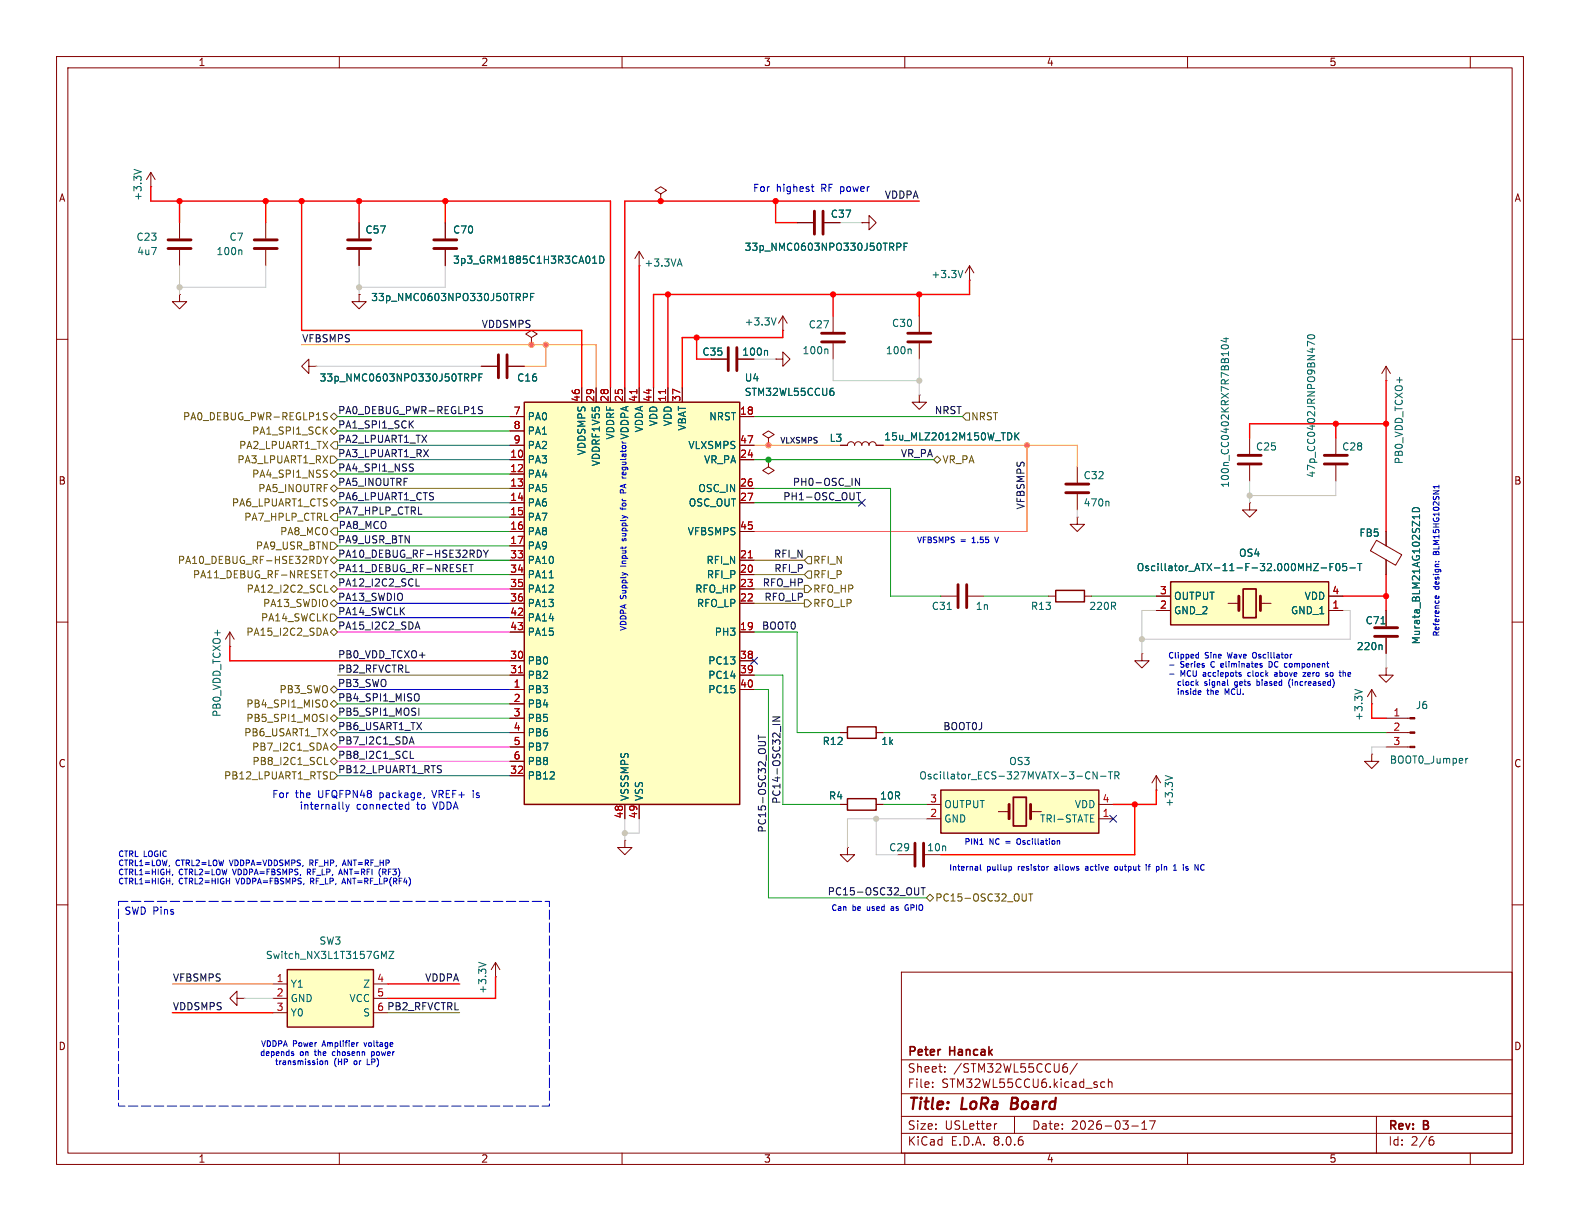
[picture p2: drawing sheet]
<svg xmlns="http://www.w3.org/2000/svg" width="279mm" height="216mm" viewBox="0 0 279 216" stroke-linecap="round" stroke-linejoin="round" font-family="sans-serif">
<g fill="none" stroke="#840000" stroke-width=".18">
<path d="M10 10h259.4v195.9h-259.4zM12 12h255.4v191.9h-255.4zM60 10v2M110 10v2M160 10v2M210 10v2M260 10v2M10 60h2M162.6 55.9v2.8M267.4 60h2M162.6 60.7v2.8M10 110h2"/>
<path d="M267.4 110h2M10 160h2M267.4 160h2M159.4 171.9h108v32h-108zM159.4 197.4h108M159.4 193.4h108M159.4 187.4h108M164.9 192.1v.2M164.9 191.4v.1M167.1 189.4v.2M167.1 188.7v.1M176.3 198.7l-.3 .1"/>
<path d="M179.4 197.4v3M188.2 188.7h.4l.2 .2-.1 .5-.5 .2M188.4 188.1h.2M190.5 188l-1.3 1.9M194.8 192.2h.6M194.8 191.4h.6M196 191.4l.2-.1 .4 .1v.9M196 190.8v1.5M200.1 199.1h1.2M201.9 199.7h.9M201.9 198.6l.5-.4v1.5M203.3 198.2h1l-.7 1.5"/>
<path d="M243.4 197.4v6.5M60 203.9v2M110 203.9v2M159.4 200.4h108M160 203.9v2M210 203.9v2M253 201.6h.3l.3 .2-.1 .5-.5 .2M253.4 201l-.4 .1M260 203.9v2"/>
</g>
<path d="M179 194.1l-.3 2h.8" fill="none" stroke="#840000" stroke-width=".4"/>
<path d="M160.5 58.9h4.1M160.5 60.5h4.1" fill="none" stroke="#840000" stroke-width=".51"/>
<path d="M160.9 61.7l.2 .2v.7" fill="none" stroke="#006464" stroke-width=".18"/>
<path d="M166.4 139.7h27.9v7.6h-27.9z" fill="#ffffc2"/>
<g fill="none" stroke="#840000" stroke-width=".18">
<path d="M26.7 33h.1M26.7 30.5l.7 1.3M26.7 30.5v2.5M26.7 30.5l-.8 1.3M31.7 39.4v2.8M47 39.4v2.8M63.5 39.4v2.8M78.7 39.4v2.8M116.8 34.3l1.1-.6-1.1-.7-1 .7 1 .6v1.3M116.8 35.6h.1M31.7 52.1v1.2h-1.2l1.2 1.3 1.3-1.3h-1.3M31.7 52.1h.1"/>
<path d="M31.7 44.2v2.8M47 44.2v2.8M63.5 52.1v1.2h-1.3l1.3 1.3 1.3-1.3h-1.3M63.5 52.1h.1M63.5 44.2v2.8M78.7 44.2v2.8M94 59.7l1-.6-1-.7-1 .7 1 .6v1.3M113 47h.1M113 44.5l-.7 1.2M113 44.5v2.5M113 44.5l.8 1.2M94 61h.1"/>
<path d="M221 77.5v2.8M236.2 77.5v2.8M190.5 91.4v1.3h-1.3l1.3 1.3 1.3-1.3h-1.3M190.5 91.4h.1M190.5 82.6v2.7M190.5 87.4v2.8M221 88.9v1.3h-1.3l1.3 1.2 1.2-1.2h-1.2M221 88.9h.1M221 82.3v2.8M236.2 82.3v2.8M166.4 105.4h2.8M171.2 105.4h2.8"/>
<path d="M185.4 105.4h1.3M191.8 105.4h1.2M245.1 118.1v1.3h-1.3l1.3 1.3 1.3-1.3h-1.3M245.1 118.1h.1M245.1 108v2.7M245.1 112.8v2.8M148.6 129.5h1.3M154.9 129.5h1.3M204.5 139.7h.1M204.5 137.2l.7 1.2M204.5 137.2v2.5M204.5 137.2l-.8 1.2"/>
<path d="M242.6 133.4v1.2h-1.3l1.3 1.3 1.2-1.3h-1.2M242.6 133.4h.1M242.6 124.5h.1M242.6 121.9l.7 1.3M242.6 121.9v2.6M242.6 121.9l-.8 1.3M245.1 132.1h4.2M245.1 129.5h4.2M245.1 127h4.2M148.6 142.2h1.3M149.9 149.9v1.2h-1.3l1.3 1.3 1.2-1.3h-1.2M149.9 149.9h.1"/>
<path d="M154.9 142.2h1.3M158.7 151.1h2.8M163.8 144.8h2.6M163.8 142.2h2.6M176.5 143.5h1.9M182.2 143.5h1.9M194.3 144.8h2.5M194.3 142.2h2.5"/>
</g>
<g fill="none" stroke="#840000" stroke-width=".51">
<path d="M29.7 43.9h4.1M29.7 42.4h4.1M45 43.9h4M45 42.4h4M61.5 43.9h4M61.5 42.4h4M76.7 43.9h4.1M76.7 42.4h4.1M188.5 87.1h4M188.5 85.6h4M218.9 82h4.1M218.9 80.5h4.1"/>
<path d="M234.2 82h4.1M234.2 80.5h4.1M169.4 103.4v4M170.9 103.4v4M243.1 111h4M243.1 112.5h4M161.8 149.1v4.1M163.3 149.1v4.1M178.4 142.2v2.6M182.2 142.2v2.6"/>
</g>
<path d="M179.2 141h2.3v5.1h-2.3z" fill="none" stroke="#840000" stroke-width=".3"/>
<path d="M186.7 104.4h5.1v2h-5.1zM149.9 128.5h5v2.1h-5zM166.4 139.7h27.9v7.6h-27.9zM149.9 141.2h5v2.1h-5z" fill="none" stroke="#840000" stroke-width=".25"/>
<g fill="none" stroke="#006464" stroke-width=".18">
<path d="M23.7 30l1.3 .4M42.6 44.2l.2 .2v.6M92.6 52.6l.6-.1 .1-.2-.1-.3-.6-.1v1.3M93.8 52.5h.4M94.4 51.9h-.6v1.3M104.8 46.6h.7M104.9 45.6l.3-.3v1.3M106.1 45.3a.64 .64 0 0 1 .7 .6 .64 .64 0 0 1-.7 .7zM119.9 46.7h.6M120.2 45.8l.4 1.3M216.4 59.9h.8M216.8 59.7v.8l-.9-.3"/>
<path d="M231.3 59.3a.68 .68 0 0 1 1.2 .3 .72 .72 0 0 1-1.3-.1zM216.1 61.1a.68 .68 0 0 1 1.1 .3 .72 .72 0 0 1-1.2-.1zM217.2 62.2v.7M232.5 60.9l-1.3-.6v.9M195.9 88.6l.2 .2v.7M167.5 107.8h.7M244.2 110.3h.7M244.2 114l.2 .2v.7M192.2 136.5h.3l.2 .1M192.7 137.6l-.2 .1h-.3M194 136.5v1.2l-.7-1.2v1.2M194.6 137.3h1"/>
<path d="M196 136.5h.7M196.4 136.5v1.2M197.2 137.1h.6l.1-.2-.1-.3-.6-.1v1.2M197.5 137.1l.4 .6M206.1 137.1l1.2 .5M239.6 121.9l1.3 .4M259.2 134.1v.8M259.6 134.1l-.4 .2M192.9 145.4h.6M192.9 144.1h.6"/>
</g>
<g fill="#840000" stroke="#840000" stroke-width=".18">
<path d="M249.3 132h.9v.2h-.9z"/>
<path d="M249.3 129.4h.9v.3h-.9z"/>
<path d="M249.3 126.9h.9v.2h-.9z"/>
</g>
<path d="M207 102.9h27.9v7.6h-27.9z" fill="#ffffc2"/>
<g fill="none" stroke="#840000" stroke-width=".18">
<path d="M141 39.4h2.8M145.8 39.4h2.8M152.4 39.4h1.3v-1.3l1.2 1.3-1.2 1.2v-1.2M152.4 39.4h.1M171.4 49.5h.1M171.4 47l.8 1.3M171.4 47v2.5M171.4 47l-.7 1.3M54.6 64.8v1.2l-1.3-1.2 1.3-1.3v1.3h1.3M55.9 64.8h.1M85.1 64.8h2.8M89.9 64.8h2.8"/>
<path d="M148.6 78.7h1.3a.64 .64 0 0 1 .6-.6 .64 .64 0 0 1 .6 .6 .64 .64 0 0 1 .7-.6 .64 .64 0 0 1 .6 .6 .64 .64 0 0 1 .6-.6 .64 .64 0 0 1 .7 .6 .64 .64 0 0 1 .6-.6 .64 .64 0 0 1 .6 .6h1.3M162.6 69.9v1.2h-1.3l1.3 1.3 1.2-1.3h-1.2M162.6 69.9h.1M245.1 67.3h.1M245.1 64.8v2.5M245.1 64.8l.8 1.2M245.1 64.8l-.8 1.2M243.4 95.5l4.5 2.6-1.1 1.8-4.5-2.5zM245.1 94v2.5M245.1 99v2.6M201.9 115.6v1.2h-1.2l1.2 1.3 1.3-1.3h-1.3M201.9 115.6h.1"/>
<path d="M204.5 108h2.5M204.5 105.4h2.5M217.2 106.7h1.9M222.9 106.7h1.9M234.9 108h2.6M234.9 105.4h2.6"/>
</g>
<path d="M144 37.3v4.1M145.5 37.3v4.1M88.1 62.7v4.1M89.7 62.7v4.1M219.1 105.4v2.6M222.9 105.4v2.6" fill="none" stroke="#840000" stroke-width=".51"/>
<path d="M219.8 104.1h2.3v5.1h-2.3z" fill="none" stroke="#840000" stroke-width=".3"/>
<path d="M207 102.9h27.9v7.6h-27.9z" fill="none" stroke="#840000" stroke-width=".25"/>
<g fill="none" stroke="#006464" stroke-width=".18">
<path d="M158.6 43.7l.6-.1 .1-.2v-.3l-.7-.1v1.3M159.9 43.6h.4M160.5 43h-.6v1.3M170.3 47.8l-.5 1.3M83.4 66.8l.6-.1 .2-.2-.1-.3-.7-.1v1.3M84.7 66.7h.4M85.3 66.1h-.6v1.3M178.9 76.8v.7M179.5 76.5v1.3M179.7 77.1l.5 .7M180.2 76.5l-.7 .8M232.3 99.6h.8l-.8 1.3h.8"/>
<path d="M235.8 99.6h-.6v1.3M236.4 99.7l.1-.1a.68 .68 0 0 1 .5 .7 .68 .68 0 0 1-.5 .6 .84 .84 0 0 1-.1-1.2zM238.1 99.6h-.6l-.1 .6 .2-.1 .4 .1 .2 .2-.1 .4-.2 .1-.5-.1M240.1 99.6h.7M240.5 99.6v1.3M249.8 90a.68 .68 0 0 1 .8-.2 .68 .68 0 0 1 .4 .7h-1.2zM251 91v.7M251 91.4h-1.2l.1 .1M233.6 100.4h1M235.2 100.2h.4M238.7 100.4h1"/>
</g>
<path d="M50.8 171.5h15.2v10.1h-15.2z" fill="#ffffc2"/>
<path d="M50.8 171.5h15.2v10.1h-15.2z" fill="none" stroke="#840000" stroke-width=".25"/>
<g fill="none" stroke="#840000" stroke-width=".18">
<path d="M138.4 58.4h.1M138.4 55.9l.8 1.3M138.4 55.9v2.5M138.4 55.9l-.7 1.3M147.3 55.9v2.8M125.7 63.5h2.8M130.6 63.5h2.7M135.9 77.5l1-.7-1-.6-1 .6 1 .7v1.2M135.9 78.7h.1M137.2 63.5h1.2v1.3l1.3-1.3-1.3-1.3v1.3M137.2 63.5h.1M147.3 60.7v2.8"/>
<path d="M135.9 81.3v1.3l1 .6-1 .6-1-.6 1-.6M135.9 81.3h.1M40.6 114.3h.1M40.6 111.8l.8 1.2M40.6 111.8v2.5M40.6 111.8l-.7 1.2M110.5 148.6v1.3h1.3l-1.3 1.2-1.3-1.2h1.3M110.5 148.6h.1M41.9 176.5v1.3l-1.3-1.3 1.3-1.2v1.2h1.3M43.2 176.5h.1M48.3 174h2.5M48.3 176.5h2.5"/>
<path d="M48.3 179.1h2.5M66 174h2.6M66 176.5h2.6M66 179.1h2.6M87.6 172.7h.1M87.6 170.2l.8 1.3M87.6 170.2v2.5M87.6 170.2l-.7 1.3"/>
</g>
<path d="M137.2 56.2l-.4 1.3M135.5 62l.2 .1v.7M146.2 61.7l.2 .2v.7M67.9 169.1l.4-.9v1.3M68.8 168.2h.8l-.8 1.3h.8M84.7 170.2l1.2 .4" fill="none" stroke="#006464" stroke-width=".18"/>
<path d="M145.3 58.9h4.1M128.8 61.5v4M130.3 61.5v4M145.3 60.5h4.1" fill="none" stroke="#840000" stroke-width=".51"/>
<path d="M92.7 71.1h38.1v71.1h-38.1z" fill="#ffffc2"/>
<path d="M92.7 71.1h38.1v71.1h-38.1z" fill="none" stroke="#840000" stroke-width=".25"/>
<g fill="none" stroke="#840000" stroke-width=".18">
<path d="M63.5 39.4v2.8M78.7 39.4v2.8M141 39.4h2.8M145.8 39.4h2.8M152.4 39.4h.1M63.5 52.1h.1M63.5 44.2v2.8M78.7 44.2v2.8M85.1 64.8h2.8M89.9 64.8h2.8M90.2 73.7h2.5M90.2 78.7h2.5"/>
<path d="M90.2 76.2h2.5M102.9 68.6v2.5M105.4 68.6v2.5M107.9 68.6v2.5M110.5 68.6v2.5M113 68.6v2.5M115.6 68.6v2.5M118.1 68.6v2.5M120.6 68.6v2.5M125.7 63.5h2.8M130.6 63.5h2.7M130.8 73.7h2.5"/>
<path d="M130.8 78.7h2.5M135.9 78.7h.1M148.6 78.7h1.3M154.9 78.7h1.3M90.2 81.3h2.5M90.2 83.8h2.5M90.2 86.4h2.5M90.2 88.9h2.5M90.2 91.4h2.5M90.2 94h2.5M90.2 96.5h2.5M90.2 99.1h2.5"/>
<path d="M130.8 81.3h2.5M130.8 86.4h2.5M130.8 88.9h2.5M130.8 94h2.5M130.8 99.1h2.5M135.9 81.3h.1M245.1 94v2.5M245.1 99.1v2.5M90.2 111.8h2.5M90.2 101.6h2.5M90.2 106.7h2.5M90.2 104.1h2.5"/>
<path d="M90.2 116.8h2.5M90.2 119.4h2.5M90.2 109.2h2.5M130.8 111.8h2.5M130.8 101.6h2.5M130.8 106.7h2.5M130.8 104.1h2.5M130.8 116.8h2.5M130.8 119.4h2.5M204.5 108h2.5M204.5 105.4h2.5M234.9 108h2.6"/>
<path d="M234.9 105.4h2.6M245.1 108v2.7M245.1 112.8v2.8M90.2 121.9h2.5M90.2 124.5h2.5M90.2 127h2.5M90.2 137.2h2.5M90.2 129.5h2.5M90.2 132.1h2.5M90.2 134.6h2.5M130.8 121.9h2.5M148.6 129.5h1.3"/>
<path d="M154.9 129.5h1.3M110.5 142.2v2.6M113 142.2v2.6M148.6 142.2h1.3M154.9 142.2h1.3"/>
</g>
<path d="M112.6 68.9v.7M117.7 68.9v.7M132.3 98.6h.7M91.7 119h.7" fill="none" stroke="#a90000" stroke-width=".18"/>
<g fill="none" stroke="#006464" stroke-width=".18">
<path d="M92.6 52.6l.6-.1 .1-.2-.1-.3-.6-.1v1.3M93.8 52.5h.4M94.4 51.9h-.6v1.3M104.8 46.6h.7M104.9 45.6l.3-.3v1.3M106.1 45.3a.64 .64 0 0 1 .7 .6 .64 .64 0 0 1-.7 .7zM158.6 43.7l.6-.1 .1-.2v-.3l-.7-.1v1.3M159.9 43.6h.4M160.5 43h-.6v1.3M83.4 66.8l.6-.1 .2-.2-.1-.3-.7-.1v1.3M84.7 66.7h.4M85.3 66.1h-.6v1.3"/>
<path d="M135.5 62l.2 .1v.7M147.1 68.7h.3M147.2 69.1l.3 .3v.3l-.3 .2M178.9 76.8v.7M179.5 76.5v1.3M179.7 77.1l.5 .7M180.2 76.5l-.7 .8M232.3 99.6h.8l-.8 1.3h.8M235.8 99.6h-.6v1.3M236.4 99.7l.1-.1a.68 .68 0 0 1 .5 .7 .68 .68 0 0 1-.5 .6 .84 .84 0 0 1-.1-1.2zM238.1 99.6h-.6l-.1 .6 .2-.1 .4 .1 .2 .2-.1 .4-.2 .1-.5-.1M240.1 99.6h.7"/>
<path d="M240.5 99.6v1.3M249.8 90a.68 .68 0 0 1 .8-.2 .68 .68 0 0 1 .4 .7h-1.2zM251 91v.7M251 91.4h-1.2l.1 .1M97.1 102.2h.8M233.6 100.4h1M235.2 100.2h.4M238.7 100.4h1M244.2 110.3h.7M244.2 114l.2 .2v.7"/>
</g>
<g fill="none" stroke="#725600" stroke-width=".18">
<path d="M57.2 73.5l.6 .2 .1 .3-.3 .2h-.4M57.3 76.1l.6 .7M57.9 73h-.5l-.2 .1M57.9 75.5l-.7 .7M58.4 73.7l.7-.7 .6 .7-.6 .6zM58.4 76.2l.7-.6 .6 .6-.6 .6zM59.1 78.1h.6v1.3h-.6l-.7-.7zM170.8 73h.6v1.3h-.6l-.6-.6zM57.2 98.4l.4 .6M57.6 99v.6M57.7 83.1l.2 .1M57.8 83.9l.1 .1-.1 .3"/>
<path d="M58 98.4l-.4 .6M58.4 80.6h.7l.6 .7-.6 .6h-.7zM58.4 83.8l.7-.6 .6 .6-.6 .7zM58.4 99.1l.7-.7 .6 .7-.6 .6zM58.4 95.9h.7l.6 .6-.6 .7h-.7zM58.4 88.9l.7-.6 .6 .6-.6 .6zM58.4 86.4l.7-.7 .6 .7-.6 .6zM59.1 93.3h.6v1.3h-.6l-.7-.6zM59.1 90.8h.6v1.3h-.6l-.7-.7zM142.9 98.4h.6v1.3h-.6l-.7-.6zM165.7 80.6l.7 .7-.7 .6-.6-.6zM57.3 100.9h.7"/>
<path d="M57.3 112h.6M57.4 104.7h.6M57.6 111.1l.4 1.2M57.6 100.9v1.3M58.4 101.6l.7-.6 .6 .6-.6 .6zM58.4 111.8l.7-.7 .6 .7-.6 .6zM58.4 108.6h.7l.6 .6-.6 .7h-.7zM59.1 103.5l.6 .6-.6 .7-.7-.7zM59.1 106l.6 .7-.6 .6-.7-.6zM142.2 103.5h.7l.6 .6-.6 .7h-.7zM142.2 106h.7l.6 .7-.6 .6h-.7zM142.9 101h.6v1.2h-.6l-.7-.6z"/>
<path d="M57.3 132.3h.6M57.4 135.2h.6M57.6 131.4l.4 1.3M57.6 123.8h.1a.81 .81 0 0 1-.1 1.2M57.7 136.5h.2M57.8 126.3v1.3M57.8 137.3v.3M58.4 132.1l.7-.7 .6 .7-.6 .6zM58.4 134.6l.7-.6 .6 .6-.6 .7zM58.4 136.5h.7l.6 .7-.6 .6h-.7zM58.4 129.5l.7-.6 .6 .6-.6 .7zM58.4 121.9l.7-.6 .6 .6-.6 .7z"/>
<path d="M59.1 126.4l.6 .6-.6 .6-.7-.6zM59.1 123.8l.6 .7-.6 .6-.7-.6zM163.8 158.8l.7-.7 .6 .7-.6 .6zM181.5 158.1v1l-.1 .2M181.9 158.1h.7M182.3 158.1v1.2"/>
</g>
<g fill="none" stroke="#0f0f0f" stroke-width=".18">
<path d="M72.6 75l.5 .7M73.1 74.4l-.7 .7M84.6 72.4l.6 .2 .1 .3-.2 .2h-.5M85.3 71.9h-.5l-.2 .1M72.9 82l.2 .1M73 82.8l.1 .1-.1 .3M83 99.8h.7M83.3 99.8v1.3M85.5 97.3l.4 .6M85.9 97.9v.6M86.3 97.3l-.4 .6M151.5 87.1h.7"/>
<path d="M151.8 87.1v1.3M152 84.6v1.2l-.7-1.2v1.2M73.5 110.9h.6M73.6 103.6h.6M73.8 110l.4 1.2M72.5 131.2h.6M72.6 134.1h.6M72.8 130.3l.4 1.3M73.8 122.7h.1a.81 .81 0 0 1-.1 1.2M74.1 125.2v1.3M77.9 135.4h.2M78 136.2v.3"/>
<path d="M134.1 131.1h1l.2 .2M134.1 130v.7M134.1 130.3h1.3M136.6 128.1h1.3M136.6 126.8h1.3l-1.3 .7h1.3M162.5 157v1l-.2 .2M162.9 157h.7M163.2 157v1.2"/>
</g>
<g fill="none" stroke="#0000c2" stroke-width=".18">
<path d="M143.4 33h.5M143.6 32.6v1.1l.3 .2M109.7 89.8l.1 .2h.9M109.9 86.6l-.2 .2v.4h1M110 83.6l.1 .3M110 89.8v.4M110 86.6l.2 .2v.4M110.1 95.6h.2M110.3 83.5l.1 .5M110.7 95.5l-.1 .1M110.7 83.6l-.1 .3M175.9 95l.3 1"/>
<path d="M253.8 99.3h.1M254.4 99.3h.1M254.5 85.8v.5M254.5 86.1h-1l.2 .2M206.8 117.6h.8M206.8 119.2h.8M211.6 116.3h.3M211.6 115.7h.3M211.9 115.4v1M216 117.3l-.1 .2v.3l.1 .2M216.4 117.5l-.5 .1M219.2 119.3h.3v.1l-.3 .2"/>
<path d="M219.2 118.9l.3 .1M220.7 119l-.1 .1 .1 .4M221.6 115.4l-.1 .3 .1 .6M222.9 117.6l.3 .1v.1l-.3 .2M222.9 117.3l.3 .1M224.4 117v1l.4-.1M225.7 118.9l-.3 .1M225.7 119.2l-.3 .1v.2l.3 .1M227.5 117.3l.1 .1M227.6 117.9l-.1 .1M228.5 115.7h-.2M230.9 118.9l-.5 .7h.5"/>
<path d="M234.6 119.3h.2v.1l-.3 .2M235.3 119v.5M236.9 118.6v.8M237.5 118.6v1M237.6 119l.2-.1 .1 .2M253.9 105.8l-.1-.1 .1-.4 .2 .5M254.4 105.4l.1 .3-.2 .1M76.4 139.8l.4 1.2M83.7 139.8v.1M213 121.1l.1 .1M213.1 120.6v.2M217 122.5l-.4-.7v1"/>
<path d="M218.4 121.5h.3M218.4 120.6v.5l.3 .1M222.3 120.6l.3-.1 .1 .2-.1 .4h-.3M222.3 120.2v1M228 120.3a1.17 1.17 0 0 0 .2 1.3M228.6 120.5v.7M30.5 154.6v.2M30.5 156.2v.2M54.4 154.2h.3M54.7 153.7h-.3v1M54.8 152.6h.4M54.9 155.3v1"/>
<path d="M54.9 155.8h.4M55.2 152.1h-.4v1M59.9 154.7l.3-1 .3 1M60 154.4h.5M60.5 156.3l.3-1 .3 1M60.5 153.1l.4-1 .3 1M60.5 156h.5M60.6 141.8v1.1l.2 .2M60.6 152.8h.5M61.2 142.2l.3 .9M61.5 143.1l-.3 .4M61.8 142.2l-.3 .9"/>
<path d="M67.1 154v.6l.2 .5M71.7 142.8l.2 .3 .4-.1M71.8 142.3l-.1 .2M72.3 141.8v1.3M75 141v.2M83.7 140.2v.8M160.4 160a.54 .54 0 0 0-.4 .5 .54 .54 0 0 0 .4 .5M172.7 153.2l.2 .2v.5M172.9 153.8l-.1 .1M172.9 153.4l-.1 .1M173.3 149.3h.6M173.4 152.9v.8l.1 .2"/>
<path d="M178.5 153.2l.4 .2-.1 .4-.3 .1M185.4 153.2l-.2 .1M186.5 153.5v.3M187 148.6v.7M187 148.7h.3l.1 .6M192.3 153.2l-.3 .1M192.3 153.5l-.4 .1 .1 .2 .3 .1M197.2 153.3l.3-.1 .1 .2v.3l-.1 .2-.4-.2zM202.7 152.9v.1M202.7 153.2v.7M203 153.2h.4M203.4 152.9l-.2 .1v.9"/>
<path d="M205.4 152.9v.1M205.4 153.2v.7M212.6 152.9l.3 .1M212.9 153.8l-.3 .1M157.6 160.7v.2M51.6 186.3l.4 .2-.1 .1h-.3M51.6 186h.3M56.6 187.6h.3l.2 .2-.1 .4h-.4M57.5 187.7l.4-.1v.7M57.5 187.6v.7M58.8 186.1v.4M63.4 184.4l-.3 .1"/>
<path d="M64.4 184.4l.2 .6M64.9 187.3v1h.5M65.7 186.6h.3M65.7 186v1"/>
</g>
<path d="M21 159.4h76.2v36.2h-76.2z" fill="none" stroke="#0000c2" stroke-width=".18" stroke-dasharray="1.7 .6"/>
<g fill="none" stroke="#009600" stroke-width=".18">
<path d="M59.7 73.7h30.5M133.3 73.7h36.9M59.7 91.4h30.5M59.7 94h30.5M59.7 96.5h30.5M59.7 99.1h30.5M133.3 81.3h31.8M133.3 86.4h24.2v19h8.9M133.3 88.9h19.1M59.7 101.6h30.5M133.3 119.4h5.1v22.8h10.2M133.3 111.8h7.7v17.7h7.6"/>
<path d="M174 105.4h11.4M193 105.4h11.5M133.3 121.9h2.6v36.9h27.9M156.2 129.5h88.9M156.2 142.2h7.6"/>
</g>
<g fill="none" stroke="#c2c2c2" stroke-width=".18">
<path d="M148.6 39.4h3.8M31.7 47v5.1M47 47v3.8h-15.3M63.5 47v5.1M78.7 47v3.8h-15.2M55.9 64.8h29.2M133.3 63.5h3.9M147.3 63.5v3.8h15.3M162.6 63.5v6.4M190.5 90.2v1.2M221 85.1v3.8M236.2 85.1v2.5h-15.2"/>
<path d="M204.5 108h-2.6v7.6M237.5 108h1.3v5h-36.9M245.1 115.6v2.5M245.1 132.1h-2.5v1.3M110.5 144.8v3.8M113 144.8v2.5h-2.5M154.9 144.8v6.3h3.8M163.8 144.8h-13.9v5.1M43.2 176.5h5.1"/>
</g>
<path d="M59.7 86.4h30.5M133.3 99.1h8.9M59.7 119.4h30.5M133.3 106.7h8.9M133.3 104.1h8.9M133.3 101.6h8.9M68.6 179.1h12.7" fill="none" stroke="#848400" stroke-width=".18"/>
<path d="M59.7 76.2h30.5M59.7 83.8h30.5M59.7 124.5h30.5M59.7 127h30.5" fill="none" stroke="#00c200" stroke-width=".18"/>
<path d="M59.7 78.7h30.5M59.7 88.9h30.5M59.7 81.3h30.5M59.7 137.2h30.5M59.7 129.5h30.5" fill="none" stroke="#008484" stroke-width=".18"/>
<g fill="none" stroke="#f00" stroke-width=".25">
<path d="M26.7 33v2.6h81.2v33M31.7 35.6v3.8M47 35.6v3.8M53.3 35.6v22.8h49.6v10.2M63.5 35.6v3.8M78.7 35.6v3.8M137.2 35.6v3.8h3.8M162.6 35.6h-52.1v33M113 47v21.6M118.1 52.1v16.5M123.2 59.7v3.8h2.5M138.4 58.4v1.3h-17.8v8.9"/>
<path d="M147.3 52.1v3.8M162.6 52.1v3.8M171.4 49.5v2.6h-55.8v16.5M236.2 74.9v2.6M245.1 67.3v26.7M245.1 74.9h-24.1v2.6M40.6 114.3v2.5h49.6M237.5 105.4h7.6M245.1 101.6v6.4M204.5 139.7v2.5h-7.7M242.6 124.5v2.5h2.5M200.7 142.2v8.9h-34.3"/>
<path d="M30.5 179.1h17.8M68.6 174h12.7M87.6 172.7v3.8h-19"/>
</g>
<path d="M59.7 109.2h30.5M59.7 106.7h30.5M59.7 121.9h30.5" fill="none" stroke="#00f" stroke-width=".18"/>
<path d="M53.3 61h52.1v7.6M96.5 61v3.8h-3.8M133.3 78.7h15.3M156.2 78.7h34.3v3.9M181.6 78.7v15.3h-48.3M30.5 174h17.8" fill="none" stroke="#f90" stroke-width=".18"/>
<path d="M59.7 111.8h30.5M59.7 104.1h30.5M59.7 134.6h30.5M59.7 132.1h30.5" fill="none" stroke="#f0f" stroke-width=".18"/>
<path d="M151.8 88.3l1.2 1.2M153 88.3l-1.2 1.2M132.7 116.2l1.3 1.2M134 116.2l-1.3 1.2M196.2 144.2l1.3 1.2M197.5 144.2l-1.3 1.2" fill="none" stroke="#000084" stroke-width=".18"/>
<g fill="#f00" stroke="#f00" stroke-width=".18">
<circle cx="63.5" cy="35.6" r=".46"/>
<circle cx="53.3" cy="35.6" r=".46"/>
<circle cx="47" cy="35.6" r=".46"/>
<circle cx="31.7" cy="35.6" r=".46"/>
<circle cx="147.3" cy="52.1" r=".46"/>
<circle cx="162.6" cy="52.1" r=".46"/>
<circle cx="236.2" cy="74.9" r=".46"/>
<circle cx="245.1" cy="74.9" r=".46"/>
<circle cx="137.2" cy="35.6" r=".46"/>
<circle cx="116.8" cy="35.6" r=".46"/>
<circle cx="123.2" cy="59.7" r=".46"/>
<circle cx="118.1" cy="52.1" r=".46"/>
<circle cx="78.7" cy="35.6" r=".46"/>
<circle cx="245.1" cy="105.4" r=".46"/>
<circle cx="200.7" cy="142.2" r=".46"/>
</g>
<g fill="#c2c2c2" stroke="#c2c2c2" stroke-width=".18">
<circle cx="63.5" cy="50.8" r=".46"/>
<circle cx="31.7" cy="50.8" r=".46"/>
<circle cx="110.5" cy="147.3" r=".46"/>
<circle cx="162.6" cy="67.3" r=".46"/>
<circle cx="221" cy="87.6" r=".46"/>
<circle cx="154.9" cy="144.8" r=".46"/>
<circle cx="201.9" cy="113" r=".46"/>
</g>
<g fill="#f90" stroke="#f90" stroke-width=".18">
<circle cx="94" cy="61" r=".46"/>
<circle cx="135.9" cy="78.7" r=".46"/>
<circle cx="96.5" cy="61" r=".46"/>
<circle cx="181.6" cy="78.7" r=".46"/>
</g>
<circle cx="135.9" cy="81.3" r=".46" fill="#009600" stroke="#009600" stroke-width=".18"/>
<g font-size="2.8" fill="#840000">
<text x="160.4" y="196.8">Title:</text>
<text x="170.1" y="196.8">LoRa</text>
<text x="179.6" y="196.8">Board</text>
</g>
<g font-size="2.1" fill="#840000">
<text x="160.4" y="189.9">Sheet:</text>
<text x="160.4" y="187.1">Peter</text>
<text x="168" y="187.1">Hancak</text>
<text x="168.6" y="189.9">/STM32WL55CCU6/</text>
<text x="160.4" y="192.6">File:</text>
<text x="166.5" y="192.6">STM32WL55CCU6.kicad_sch</text>
<text x="160.4" y="202.8">KiCad</text>
<text x="160.4" y="200">Size:</text>
<text x="167.1" y="200">USLetter</text>
<text x="168.1" y="202.8">E.D.A.</text>
<text x="175.7" y="202.8">8.0.6</text>
<text x="182.4" y="200">Date:</text>
<text x="189.4" y="200">2026-03-17</text>
<text x="245.4" y="200.2">Rev:</text>
<text x="245.4" y="202.8">Id:</text>
<text x="249.5" y="202.8">2/6</text>
<text x="251.8" y="200.2">B</text>
</g>
<g font-size="1.8" fill="#840000">
<text x="35" y="11.9">1</text>
<text x="85" y="11.9">2</text>
<text x="135" y="11.9">3</text>
<text x="185" y="11.9">4</text>
<text x="235" y="11.9">5</text>
<text x="10.3" y="35.9">A</text>
<text x="267.7" y="35.9">A</text>
<text x="10.3" y="85.9">B</text>
<text x="267.7" y="85.9">B</text>
<text x="10.3" y="135.9">C</text>
<text x="267.7" y="135.9">C</text>
<text x="10.3" y="185.9">D</text>
<text x="267.7" y="185.9">D</text>
<text x="35" y="205.8">1</text>
<text x="85" y="205.8">2</text>
<text x="135" y="205.8">3</text>
<text x="185" y="205.8">4</text>
<text x="235" y="205.8">5</text>
</g>
<g font-size="1.8" fill="#006464">
<text x="25.2" y="35.6" transform="rotate(-90 25.2 35.6)">+3.3V</text>
<text x="64.5" y="41.5">C57</text>
<text x="80" y="41.5">C70</text>
<text x="146.8" y="38.7">C37</text>
<text x="24" y="42.8">C23</text>
<text x="24.2" y="45.3">4u7</text>
<text x="38.2" y="45.3">100n</text>
<text x="40.5" y="42.8">C7</text>
<text x="80" y="46.8">3p3_GRM1885C1H3R3CA01D</text>
<text x="113.9" y="47.3">+3.3VA</text>
<text x="131.6" y="44.6">33p_NMC0603NPO330J50TRPF</text>
<text x="65.5" y="53.4">33p_NMC0603NPO330J50TRPF</text>
<text x="164.6" y="49.4">+3.3V</text>
<text x="131.6" y="57.8">+3.3V</text>
<text x="142.9" y="58.3">C27</text>
<text x="157.6" y="58">C30</text>
<text x="124.1" y="63.1">C35</text>
<text x="131.2" y="63.1">100n</text>
<text x="141.8" y="62.8">100n</text>
<text x="156.6" y="62.8">100n</text>
<text x="56.4" y="67.7">33p_NMC0603NPO330J50TRPF</text>
<text x="91.3" y="67.7">C16</text>
<text x="131.6" y="70.2">STM32WL55CCU6</text>
<text x="131.6" y="67.7">U4</text>
<text x="93.2" y="74.5">PA0</text>
<text x="93.2" y="77.1">PA1</text>
<text x="108.8" y="77.8" transform="rotate(-90 108.8 77.8)">VDDRF</text>
<text x="111.4" y="77.8" transform="rotate(-90 111.4 77.8)">VDDPA</text>
<text x="113.9" y="76.5" transform="rotate(-90 113.9 76.5)">VDDA</text>
<text x="116.4" y="75.5" transform="rotate(-90 116.4 75.5)">VDD</text>
<text x="119" y="75.5" transform="rotate(-90 119 75.5)">VDD</text>
<text x="121.5" y="76.2" transform="rotate(-90 121.5 76.2)">VBAT</text>
<text x="125.3" y="74.5">NRST</text>
<text x="93.2" y="82.1">PA3</text>
<text x="93.2" y="79.6">PA2</text>
<text x="103.7" y="80.6" transform="rotate(-90 103.7 80.6)">VDDSMPS</text>
<text x="106.3" y="82.5" transform="rotate(-90 106.3 82.5)">VDDRF1V55</text>
<text x="121.6" y="79.6">VLXSMPS</text>
<text x="124.4" y="82.1">VR_PA</text>
<text x="146.6" y="78.3">L3</text>
<text x="156.3" y="78.1">15u_MLZ2012M150W_TDK</text>
<text x="222" y="79.9">C25</text>
<text x="237.2" y="79.9">C28</text>
<text x="248.3" y="82.2" transform="rotate(-90 248.3 82.2)">PB0_VDD_TCXO+</text>
<text x="93.2" y="84.7">PA4</text>
<text x="93.2" y="87.2">PA5</text>
<text x="93.2" y="89.8">PA6</text>
<text x="121.7" y="89.8">OSC_OUT</text>
<text x="123.4" y="87.2">OSC_IN</text>
<text x="191.5" y="89.8">470n</text>
<text x="191.5" y="84.9">C32</text>
<text x="217.5" y="86.4" transform="rotate(-90 217.5 86.4)">100n_CC0402KRX7R7BB104</text>
<text x="232.8" y="84.6" transform="rotate(-90 232.8 84.6)">47p_CC0402JRNPO9BN470</text>
<text x="93.2" y="92.3">PA7</text>
<text x="93.2" y="94.8">PA8</text>
<text x="121.5" y="94.8">VFBSMPS</text>
<text x="240.3" y="95.1">FB5</text>
<text x="93.2" y="97.4">PA9</text>
<text x="93.2" y="99.9">PA10</text>
<text x="124.8" y="99.9">RFI_N</text>
<text x="200.9" y="101.2">Oscillator_ATX-11-F-32.000MHZ-F05-T</text>
<text x="219" y="98.7">OS4</text>
<text x="93.2" y="102.5">PA11</text>
<text x="93.2" y="105">PA12</text>
<text x="93.2" y="107.5">PA13</text>
<text x="122.8" y="105">RFO_HP</text>
<text x="123.1" y="107.5">RFO_LP</text>
<text x="124.9" y="102.5">RFI_P</text>
<text x="207.5" y="106.3">OUTPUT</text>
<text x="230.6" y="106.3">VDD</text>
<text x="93.2" y="110.1">PA14</text>
<text x="93.2" y="112.6">PA15</text>
<text x="126.3" y="112.6">PH3</text>
<text x="164.7" y="108.1">C31</text>
<text x="172.5" y="108.1">1n</text>
<text x="182.2" y="108.1">R13</text>
<text x="192.5" y="108.1">220R</text>
<text x="207.5" y="108.8">GND_2</text>
<text x="228.2" y="108.8">GND_1</text>
<text x="241.4" y="110.6">C71</text>
<text x="93.2" y="117.7">PB0</text>
<text x="125.1" y="117.7">PC13</text>
<text x="239.8" y="115.2">220n</text>
<text x="251.3" y="114" transform="rotate(-90 251.3 114)">Murata_BLM21AG102SZ1D</text>
<text x="93.2" y="122.8">PB3</text>
<text x="93.2" y="125.3">PB4</text>
<text x="93.2" y="120.2">PB2</text>
<text x="125.1" y="120.2">PC14</text>
<text x="125.1" y="122.8">PC15</text>
<text x="250.3" y="125.6">J6</text>
<text x="39.2" y="126.9" transform="rotate(-90 39.2 126.9)">PB0_VDD_TCXO+</text>
<text x="93.2" y="127.9">PB5</text>
<text x="93.2" y="130.4">PB6</text>
<text x="145.4" y="131.9">R12</text>
<text x="155.8" y="131.9">1k</text>
<text x="241.1" y="127.6" transform="rotate(-90 241.1 127.6)">+3.3V</text>
<text x="93.2" y="132.9">PB7</text>
<text x="93.2" y="135.5">PB8</text>
<text x="178.4" y="135.5">OS3</text>
<text x="245.7" y="135.2">BOOT0_Jumper</text>
<text x="93.2" y="138">PB12</text>
<text x="111.4" y="141.7" transform="rotate(-90 111.4 141.7)">VSSSMPS</text>
<text x="113.9" y="141.7" transform="rotate(-90 113.9 141.7)">VSS</text>
<text x="146.5" y="141.6">R4</text>
<text x="155.5" y="141.6">10R</text>
<text x="162.5" y="138">Oscillator_ECS-327MVATX-3-CN-TR</text>
<text x="166.9" y="143.1">OUTPUT</text>
<text x="190" y="143.1">VDD</text>
<text x="207.6" y="142.8" transform="rotate(-90 207.6 142.8)">+3.3V</text>
<text x="166.9" y="145.6">GND</text>
<text x="183.8" y="145.6">TRI-STATE</text>
<text x="157.1" y="150.7">C29</text>
<text x="163.9" y="150.7">10n</text>
<text x="56.4" y="167.2">SW3</text>
<text x="46.9" y="169.8">Switch_NX3L1T3157GMZ</text>
<text x="51.3" y="174.9">Y1</text>
<text x="51.3" y="177.4">GND</text>
<text x="51.3" y="179.9">Y0</text>
<text x="61.7" y="177.4">VCC</text>
<text x="64.1" y="174.9">Z</text>
<text x="64.1" y="179.9">S</text>
<text x="86.2" y="175.8" transform="rotate(-90 86.2 175.8)">+3.3V</text>
</g>
<g font-size="1.8" fill="#0000c2">
<text x="133.1" y="34.1">For</text>
<text x="137.3" y="34.1">highest</text>
<text x="145.3" y="34.1">RF power</text>
<text x="48" y="141.3">For</text>
<text x="52.2" y="141.3">the</text>
<text x="52.9" y="143.4">internally</text>
<text x="56.4" y="141.3">UFQFPN48</text>
<text x="63" y="143.4">connected</text>
<text x="67.4" y="141.3">package,</text>
<text x="73.9" y="143.4">to</text>
<text x="76.9" y="143.4">VDDA</text>
<text x="77" y="141.3">VREF+</text>
<text x="84.3" y="141.3">is</text>
<text x="21.9" y="162.1">SWD Pins</text>
</g>
<g font-size="1.8" fill="#0f0f0f">
<text x="156.4" y="35.2">VDDPA</text>
<text x="85.1" y="58.1">VDDSMPS</text>
<text x="53.3" y="60.6">VFBSMPS</text>
<text x="59.7" y="75.9">PA1_SPI1_SCK</text>
<text x="59.7" y="73.3">PA0_DEBUG_PWR-REGLP1S</text>
<text x="165.2" y="73.3">NRST</text>
<text x="59.7" y="80.9">PA3_LPUART1_RX</text>
<text x="59.7" y="83.5">PA4_SPI1_NSS</text>
<text x="59.7" y="78.4">PA2_LPUART1_TX</text>
<text x="159.2" y="80.9">VR_PA</text>
<text x="59.7" y="88.6">PA6_LPUART1_CTS</text>
<text x="59.7" y="86">PA5_INOUTRF</text>
<text x="138.4" y="88.6">PH1-OSC_OUT</text>
<text x="140.1" y="86">PH0-OSC_IN</text>
<text x="59.7" y="91.1">PA7_HPLP_CTRL</text>
<text x="59.8" y="93.6">PA8_MCO</text>
<text x="181.3" y="90.2" transform="rotate(-90 181.3 90.2)">VFBSMPS</text>
<text x="59.7" y="96.2">PA9_USR_BTN</text>
<text x="59.7" y="98.7">PA10_DEBUG_RF-HSE32RDY</text>
<text x="59.7" y="101.3">PA11_DEBUG_RF-NRESET</text>
<text x="136.8" y="98.7">RFI_N</text>
<text x="136.8" y="101.3">RFI_P</text>
<text x="59.7" y="103.8">PA12_I2C2_SCL</text>
<text x="59.7" y="106.3">PA13_SWDIO</text>
<text x="134.8" y="103.8">RFO_HP</text>
<text x="135.1" y="106.3">RFO_LP</text>
<text x="59.7" y="111.4">PA15_I2C2_SDA</text>
<text x="59.7" y="108.9">PA14_SWCLK</text>
<text x="134.7" y="111.4">BOOT0</text>
<text x="59.7" y="116.5">PB0_VDD_TCXO+</text>
<text x="59.7" y="119">PB2_RFVCTRL</text>
<text x="59.7" y="121.6">PB3_SWO</text>
<text x="59.7" y="124.1">PB4_SPI1_MISO</text>
<text x="59.7" y="126.7">PB5_SPI1_MOSI</text>
<text x="59.7" y="129.2">PB6_USART1_TX</text>
<text x="59.7" y="131.7">PB7_I2C1_SDA</text>
<text x="166.7" y="129.2">BOOT0J</text>
<text x="59.7" y="134.3">PB8_I2C1_SCL</text>
<text x="59.7" y="136.8">PB12_LPUART1_RTS</text>
<text x="138.1" y="142.2" transform="rotate(-90 138.1 142.2)">PC14-OSC32_IN</text>
<text x="135.5" y="147.3" transform="rotate(-90 135.5 147.3)">PC15-OSC32_OUT</text>
<text x="146.3" y="158.4">PC15-OSC32_OUT</text>
<text x="30.5" y="173.6">VFBSMPS</text>
<text x="75.1" y="173.6">VDDPA</text>
<text x="30.5" y="178.7">VDDSMPS</text>
<text x="66.6" y="178.8">6 PB2_RFVCTRL</text>
</g>
<g font-size="1.8" fill="#a90000">
<text x="102.6" y="71.2" transform="rotate(-90 102.6 71.2)">46</text>
<text x="105.2" y="71.2" transform="rotate(-90 105.2 71.2)">29</text>
<text x="107.7" y="71.2" transform="rotate(-90 107.7 71.2)">28</text>
<text x="110.2" y="71.2" transform="rotate(-90 110.2 71.2)">25</text>
<text x="112.8" y="71.2" transform="rotate(-90 112.8 71.2)">41</text>
<text x="115.3" y="71.2" transform="rotate(-90 115.3 71.2)">44</text>
<text x="117.9" y="71.2" transform="rotate(-90 117.9 71.2)">11</text>
<text x="120.4" y="71.2" transform="rotate(-90 120.4 71.2)">37</text>
<text x="90.7" y="73.4">7</text>
<text x="90.7" y="75.9">8</text>
<text x="130.8" y="73.4">18</text>
<text x="90.1" y="81">10</text>
<text x="90.1" y="83.6">12</text>
<text x="90.7" y="78.5">9</text>
<text x="130.8" y="81">24</text>
<text x="130.8" y="78.5">47</text>
<text x="90.1" y="86.1">13</text>
<text x="90.1" y="88.6">14</text>
<text x="130.8" y="86.1">26</text>
<text x="130.8" y="88.6">27</text>
<text x="90.1" y="91.2">15</text>
<text x="90.1" y="93.7">16</text>
<text x="130.8" y="93.7">45</text>
<text x="90.1" y="96.3">17</text>
<text x="90.1" y="98.8">33</text>
<text x="90.1" y="101.3">34</text>
<text x="130.8" y="101.3">20</text>
<text x="130.8" y="98.8">21</text>
<text x="90.1" y="103.9">35</text>
<text x="90.1" y="106.4">36</text>
<text x="130.8" y="106.4">22</text>
<text x="130.8" y="103.9">23</text>
<text x="205" y="107.7">2</text>
<text x="205" y="105.2">3</text>
<text x="235.5" y="107.7">1</text>
<text x="235.5" y="105.2">4</text>
<text x="90.1" y="109">42</text>
<text x="90.1" y="111.5">43</text>
<text x="130.8" y="111.5">19</text>
<text x="90.1" y="116.6">30</text>
<text x="90.1" y="119.1">31</text>
<text x="130.8" y="116.6">38</text>
<text x="130.8" y="119.1">39</text>
<text x="90.7" y="121.7">1</text>
<text x="90.7" y="124.2">2</text>
<text x="130.8" y="121.7">40</text>
<text x="90.7" y="126.7">3</text>
<text x="90.7" y="129.3">4</text>
<text x="90.7" y="131.8">5</text>
<text x="246.3" y="126.7">1</text>
<text x="246.3" y="129.3">2</text>
<text x="246.3" y="131.8">3</text>
<text x="90.1" y="136.9">32</text>
<text x="90.7" y="134.4">6</text>
<text x="164.4" y="142">3</text>
<text x="194.9" y="142">4</text>
<text x="110.2" y="144.8" transform="rotate(-90 110.2 144.8)">48</text>
<text x="112.8" y="144.8" transform="rotate(-90 112.8 144.8)">49</text>
<text x="164.4" y="144.5">2</text>
<text x="194.9" y="144.5">1</text>
<text x="48.8" y="173.7">1</text>
<text x="66.6" y="173.7">4</text>
<text x="48.8" y="176.3">2</text>
<text x="48.8" y="178.8">3</text>
<text x="66.6" y="176.3">5</text>
</g>
<g font-size="1.8" fill="#725600">
<text x="32.3" y="74.5">PA0_DEBUG_PWR-REGLP1S</text>
<text x="44.5" y="77.1">PA1_SPI1_SCK</text>
<text x="171.6" y="74.5">NRST</text>
<text x="41.9" y="82.1">PA3_LPUART1_RX</text>
<text x="42.2" y="79.6">PA2_LPUART1_TX</text>
<text x="166.6" y="82.1">VR_PA</text>
<text x="40.9" y="89.8">PA6_LPUART1_CTS</text>
<text x="44.5" y="84.7">PA4_SPI1_NSS</text>
<text x="45.6" y="87.2">PA5_INOUTRF</text>
<text x="43.1" y="92.3">PA7_HPLP_CTRL</text>
<text x="49.4" y="94.8">PA8_MCO</text>
<text x="31.4" y="99.9">PA10_DEBUG_RF-HSE32RDY</text>
<text x="45.1" y="97.4">PA9_USR_BTN</text>
<text x="143.7" y="99.9">RFI_N</text>
<text x="34" y="102.5">PA11_DEBUG_RF-NRESET</text>
<text x="43.5" y="105">PA12_I2C2_SCL</text>
<text x="46.4" y="107.5">PA13_SWDIO</text>
<text x="143.7" y="105">RFO_HP</text>
<text x="143.7" y="107.5">RFO_LP</text>
<text x="143.7" y="102.5">RFI_P</text>
<text x="43.5" y="112.6">PA15_I2C2_SDA</text>
<text x="46.1" y="110.1">PA14_SWCLK</text>
<text x="43.5" y="125.3">PB4_SPI1_MISO</text>
<text x="49.3" y="122.8">PB3_SWO</text>
<text x="43.1" y="130.4">PB6_USART1_TX</text>
<text x="43.5" y="127.9">PB5_SPI1_MOSI</text>
<text x="44.5" y="132.9">PB7_I2C1_SDA</text>
<text x="44.5" y="135.5">PB8_I2C1_SCL</text>
<text x="39.5" y="138">PB12_LPUART1_RTS</text>
<text x="165.3" y="159.6">PC15-OSC32_OUT</text>
</g>
<g font-size="1.4" fill="#0000c2">
<text x="111" y="83.4" transform="rotate(-90 111 83.4)">regulator</text>
<text x="111" y="89.3" transform="rotate(-90 111 89.3)">for</text>
<text x="111" y="86.2" transform="rotate(-90 111 86.2)">PA</text>
<text x="111" y="95.2" transform="rotate(-90 111 95.2)">supply</text>
<text x="111" y="100" transform="rotate(-90 111 100)">Input</text>
<text x="162.1" y="96.2">VFBSMPS</text>
<text x="169.8" y="96.2">=</text>
<text x="172.1" y="96.2">1.55</text>
<text x="176.4" y="96.2">V</text>
<text x="254.7" y="97.9" transform="rotate(-90 254.7 97.9)">BLM15HG102SN1</text>
<text x="254.7" y="104.3" transform="rotate(-90 254.7 104.3)">design:</text>
<text x="111" y="111.7" transform="rotate(-90 111 111.7)">VDDPA Supply</text>
<text x="254.7" y="112.7" transform="rotate(-90 254.7 112.7)">Reference</text>
<text x="206.5" y="116.6">Clipped</text>
<text x="208.8" y="118.2">Series</text>
<text x="208.8" y="119.9">MCU</text>
<text x="213" y="119.9">acciepots</text>
<text x="213.1" y="116.6">Sine</text>
<text x="214.3" y="118.2">C</text>
<text x="216.4" y="118.2">eliminates</text>
<text x="217.3" y="116.6">Wave</text>
<text x="221.1" y="119.9">clock</text>
<text x="222" y="116.6">Oscillator</text>
<text x="225.1" y="118.2">DC</text>
<text x="226.1" y="119.9">above</text>
<text x="228.1" y="118.2">component</text>
<text x="231.5" y="119.9">zero</text>
<text x="235.7" y="119.9">so</text>
<text x="238.4" y="119.9">the</text>
<text x="208.5" y="121.5">clock</text>
<text x="208.5" y="123.1">inside</text>
<text x="213.5" y="121.5">signal</text>
<text x="214" y="123.1">the</text>
<text x="217.3" y="123.1">MCU.</text>
<text x="219.1" y="121.5">gets</text>
<text x="223.2" y="121.5">biased</text>
<text x="229.1" y="121.5">(increased)</text>
<text x="170.5" y="149.5">PIN1</text>
<text x="174.9" y="149.5">NC =</text>
<text x="180.1" y="149.5">Oscillation</text>
<text x="20.8" y="151.7">CTRL LOGIC</text>
<text x="20.8" y="153.3">CTRL1=LOW,</text>
<text x="20.8" y="155">CTRL1=HIGH,</text>
<text x="31.1" y="153.3">CTRL2=LOW</text>
<text x="31.7" y="155">CTRL2=LOW</text>
<text x="40.9" y="153.3">VDDPA=VDDSMPS,</text>
<text x="41.4" y="155">VDDPA=FBSMPS,</text>
<text x="54.8" y="155">RF_LP,</text>
<text x="55.2" y="153.3">RF_HP,</text>
<text x="60.7" y="155">ANT=RFI</text>
<text x="61.4" y="153.3">ANT=RF_HP</text>
<text x="68" y="155">(RF3)</text>
<text x="167.8" y="154.1">Internal</text>
<text x="174.5" y="154.1">pullup</text>
<text x="180.2" y="154.1">resistor</text>
<text x="186.9" y="154.1">allows</text>
<text x="192.6" y="154.1">active</text>
<text x="198.1" y="154.1">output</text>
<text x="203.9" y="154.1">if</text>
<text x="205.9" y="154.1">pin</text>
<text x="209.2" y="154.1">1</text>
<text x="211.2" y="154.1">is</text>
<text x="20.8" y="156.6">CTRL1=HIGH,</text>
<text x="31.7" y="156.6">CTRL2=HIGH</text>
<text x="42" y="156.6">VDDPA=FBSMPS,</text>
<text x="55.4" y="156.6">RF_LP,</text>
<text x="61.3" y="156.6">ANT=RF_LP(RF4)</text>
<text x="146.9" y="161.3">Can</text>
<text x="150.7" y="161.3">be</text>
<text x="153.5" y="161.3">used</text>
<text x="158" y="161.3">as</text>
<text x="160.7" y="161.3">GPIO</text>
<text x="46" y="185.3">VDDPA Power</text>
<text x="57.2" y="185.3">Amplifier</text>
<text x="64.9" y="185.3">voltage</text>
<text x="45.9" y="186.9">depends</text>
<text x="48.5" y="188.5">transmission</text>
<text x="53" y="186.9">on</text>
<text x="55.9" y="186.9">the</text>
<text x="59.1" y="188.5">(HP</text>
<text x="59.2" y="186.9">chosenn</text>
<text x="62.8" y="188.5">or</text>
<text x="65.3" y="188.5">LP)</text>
<text x="66.4" y="186.9">power</text>
</g>
<text font-size="1.4" fill="#0f0f0f" x="137.9" y="78.5">VLXSMPS</text>
</svg>
